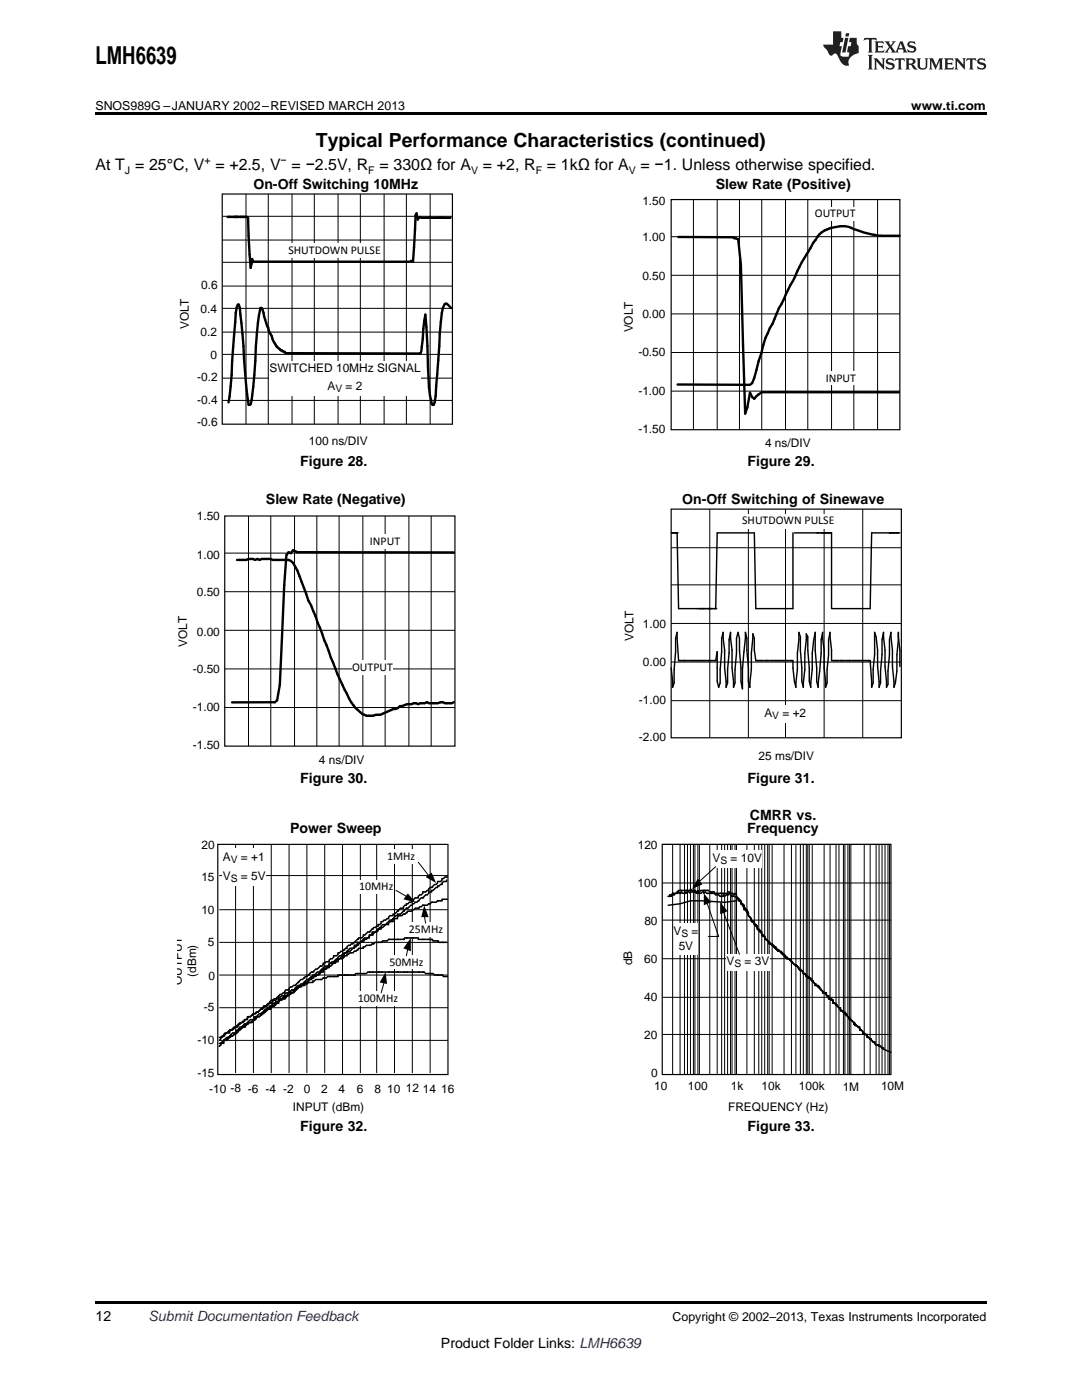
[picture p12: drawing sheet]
<svg xmlns="http://www.w3.org/2000/svg" width="216mm" height="279mm" viewBox="0 0 216 279" stroke-linecap="round" stroke-linejoin="round" font-family="sans-serif">
<path d="M19 259.7h177.8v.5h-177.8z" fill="#000"/>
<g fill="#fff">
<path d="M66.9 227.4h.3v.7h-.3z"/>
<path d="M156.1 227.4h.4v.7h-.4z"/>
</g>
<g fill="none" stroke="#000" stroke-width=".28">
<path d="M82.3 179.8h.1M83.5 179.8h.1M84.3 179.2h.1M84.3 179.2h-.2l-.9 .9-.9 .3v.3h-.3l-.6 .6h-.3M86.1 177.1h.1M86.1 177.1h-.3l-.3 .3v.3h-.3l-.3 .3h-.6v.3l-.2 .3h-.3l-.3 .3v.3h-.6l-.9 .9-.9 .3v.3h-.3l-.3 .3v.3h-.6l-1.2 1.1h-.3v.3h-.6l-.3 .3v.3h-.3l-.9 .6h-.2v.3l-.3 .3h-.3v.3l-.9 .3-.9 .9M87.3 179.8h.1M87.3 179.8l-.3 .3h-.9M89.1 175h.1M89.1 179.5h.1M89.1 175.6v.3h-.6l-.3 .3v.3l-.9 .3v.3h-.3l-.6 .6h-.3v.3h-.6v.3l-.3 .3h-.3l-.6 .6M89.1 175l-.9 .3v.3l-.3 .3h-.6v.3l-.3 .3h-.3l-.6 .6"/>
<path d="M89.1 179.5h-.9v.3h-.9M54.4 199.6h.1M54.4 199.6v.3l-.3 .3h-.6l-.6 .6M55.6 198.7h.1M55.6 199.6h.1M55.6 199.6v.6h-.6l-1.2 1.2M56.8 198.7h.1M56.8 199h.1M56.8 199.3h.1M56.8 198.7l-2.1 2.1h-.9M56.8 199.3h-.9l-.6 .6-.9 .3v.3l-.6 .6v.3M57.7 198.1h.1"/>
<path d="M58 197.9h-.3v.8h-1.5l-.3 .3h-.3v.3h-.3l-.3 .3h-.9l-.3 .3v.3M58.9 196.7h.1M58.9 197.6h.1M58.9 196.7l-.9 .3-.3 .3v.3h-.6l-.3 .3v.2l-.9 .3-.9 .9h-.3l-.3 .3M58.9 197.3v.6l-.3 .2h-1.5l-.3 .3v.3M58.9 197.3h.3M59.5 196.1h.1M59.5 197h.1M59.5 197l-1.5 1.4h-.3l-.9 .9M60.6 195.2h.1M60.6 196.1h.1M60.6 196.7h.1"/>
<path d="M60.6 196.7h-.6l-.2 .3M60.6 196.1v.6M60.9 196.1l-.9 .9h-.8l-.3 .3M61.5 194.6h.1M61.5 195.5h.1M61.5 196.1h.1M61.5 196.1l-.9 .6M61.5 195.5v.6M62.4 194h.1M62.4 194.9h.1M62.4 195.2h.1M62.4 194h-.3l-.9 .9h-.3l-.6 .6h-.3l-1.1 1.2"/>
<path d="M62.4 194.9h-.3l-.6 .6M63.9 192.8h.1M63.9 194h.1M63.9 195.5h.1M63.9 192.8l-1.5 1.2M64.5 193.4h.1M64.5 195.2h.1M64.5 193.4l-1.5 1.5h-.3l-.6 .6h-.9l-.9 .9-.8 .3v.6l-.3 .3h-.9l-2.1 2h-.6M64.5 195.2l-.3 .3h-1.2l-.3 .3h-.3v.3h-1.8M65.7 194.9h.1M66.6 191.9h.1M66.6 192.2h.1"/>
<path d="M66.6 194.9h.1M66.6 192.2l-.6 .6h-1.2l-.3 .3v.3M66.6 191.9v.3M67.5 191.3h.1M67.5 191.3l-.6 .6h-.6l-1.8 1.8v.3h-1.2l-2.1 2.1M68.6 189.6h.1M68.6 194.6h.1M69.2 189.9h.1M69.2 190.1h.1M69.2 194.6h.1M69.2 190.1h-.6v.9l-.3 .3h-1.1l-.6 .6M70.7 188.1h.1"/>
<path d="M70.7 189.9h.1M70.7 194.6h.1M70.7 194.6h-3.2v.3h-2.1l-.3 .3h-.6M70.7 194.6l.3-.3h2.1l.3-.3h11.2l.3 .3h1.5l.3 .3h1.5M70.7 189.9l-.3 .2h-.6l-.3 .3h-.3v.3h-.9l-.8 .9v.3h-.3l-.3 .3h-1.2v.9h-.3l-.3 .3h-.9l-.3 .3v.6l-.3 .3h-1.2v.3M71.3 187.5h.1M71.3 188.7h.1M71.3 189.6h.1M71.3 194.3h.1M72.5 187.5h.1M72.5 187.8h.1M72.5 194.3h.1"/>
<path d="M73.7 186h.1M73.7 188.7h.1M73.7 194h.1M73.7 186h-.3l-.6 .6h-.3v.3l-.3 .3h-.6l-1.2 1.2-.9 .3-.3 .3v.3h-.3l-.6 .6-.8 .2v.3l-.3 .3h-.6v.3l-.3 .3h-.3l-.3 .3v.3h-.6l-.3 .3h-.3v.3l-.3 .3h-.3M74.3 185.4h.1M74.3 186.6h.1M74.3 188.4h.1M74.3 194h.1M74.3 186.6h-.6v.6h-.9l-1.8 1.8h-.3l-.9 .9h-.3l-.3 .2M74.3 188.4l-.3 .3h-.9l-.3 .3h-.3v.3h-.9l-.6 .6h-.3M75.5 185.4h.1M75.5 188.1h.1"/>
<path d="M75.5 194h.1M75.5 185.4v.3l-.3 .3h-.9v.3l-1.2 1.2h-.3l-.6 .6h-.9v.3l-.3 .3h-.3v.6h-.9l-1.2 1.1-.8 .3-.3 .3v.3M76.1 188.1h.1M76.1 194h.1M76.1 188.1h-1.2l-.3 .3h-.3M77.5 183.9h.1M77.5 187.5h.1M77.5 194h.1M77.5 187.5l-.3 .3h-.9l-.2 .3M77.5 187.5h3M78.4 183.3h.1M78.4 187.5h.1"/>
<path d="M78.4 194h.1M79.3 181.8h.1M79.3 187.5h.1M79.3 194h.1M80.5 181.8h.1M80.5 182.4h.1M80.5 187.5h.1M80.5 194h.1M80.5 187.5l.3-.3h2.7v.3h2.6M80.5 182.4l-.3 .3h-.6l-.3 .3v.3h-.6l-.3 .3v.3h-.6l-.3 .3v.3h-1.2l-.2 .3v.6h-.6M81.1 181.3h.1M81.1 182.1h.1"/>
<path d="M81.1 187.2h.1M81.1 194h.1M81.1 181.3l-1.2 1.1h-.6v.3h-.3l-.9 .9h-.3l-1.5 1.5h-.5l-1.5 1.5M82.3 187.2h.1M82.3 194h.1M83.5 181.3h.1M83.5 194h.1M83.5 181.3h-.6l-.3 .3h-.3v.2h-.9l-.6 .6h-.3M84.3 180.7h.1M84.3 187.5h.1M84.3 194h.1M84.3 180.7l-.8 .6"/>
<path d="M85.5 180.4h.1M85.5 187.5h.1M85.5 194.3h.1M85.5 180.4l-.3 .3h-.9M86.1 180.1h.1M86.1 187.5h.1M86.1 194.3h.1M86.1 180.1l-.3 .3h-.3M86.1 187.5l.3 .3h.9M87.3 187.8h.1M87.3 194.6h.1M87.3 187.8l.3 .3h1.5"/>
<path d="M88.2 188.1h.1M88.2 194.6h.1M88.2 194.6l.3 .3h.6M89.1 194.9h.1M44 208.2h.1M44 207h.1M44 207v.3l-.2 .3M44 208.2v.3l-.2 .3M44.6 206.7h.1M44.6 207.6h.1M44.6 207.9l-.3 .3M44.6 207.6v.6h-.8"/>
<path d="M44.6 206.7h-.3l-.3 .3M45.8 206.7h.1M45.8 207h.1M45.8 205.6h.1M45.8 205.6l-1.5 1.4h-.5M45.8 207h-.6l-1.2 1.2M45.8 206.7v.3M46.1 206.7l-.9 .9h-.6M47 205h.1M47 206.1h.1M47.6 205.6h.1M47.6 204.4h.1"/>
<path d="M47.6 204.4v.3l-.3 .3h-.6l-.9 .9v.2h-.9l-.3 .3v.3M48.2 205.3h-.3l-1.5 1.4h-.6M48.8 204.4h.1M48.8 205h.1M48.8 204.4l-.6 .6h-.3l-.3 .3v.6l-.3 .2h-.9l-1.5 1.5M48.8 203.8l-.3 .3h-.6l-1.5 1.5h-.6M48.8 205h-.3l-.6 .6h-.6l-.3 .3v.5h-.3M48.8 203.8h-.3l-.6 .6h-.3M48.8 204.4h.6M49.4 204.1h.1M49.4 204.4h.1M49.4 204.1v.3"/>
<path d="M49.7 202.9l-.6 .6M49.7 204.1l-.9 .9M50.9 202.3h.1M50.9 203.5h.1M50.9 202.3h-.3l-.6 .6h-.6v.6h-.6v.3M50.9 203.5h-.9l-1.2 1.2v.3M51.5 202.9l-1.2 1.2h-.9M52 201.4h.1M52 202.3h.1M52 202.6h.1M52 202.3v.3M52.6 200.8h.1"/>
<path d="M52.6 202h.1M52.6 200.8l-1.1 1.2h-.3l-.3 .3M52.6 200.8v.3l-.3 .3h-.3M53.5 201.4l-.6 .6h-.6l-.3 .3M53.8 200.8h.1M53.8 201.4h.1M53.8 200.2h.1M53.8 200.8l-2 2.1h-.9v.6M53.8 201.4h-.9l-.3 .3v.6h-.8l-1.8 1.8M53.8 200.2l-.6 .6h-.6M54.4 200.8h.1"/>
</g>
<path d="M43.5 168.5h45.9v45.9h-45.9z" fill="none" stroke="#000" stroke-width=".24"/>
<g fill="none" stroke="#000" stroke-width=".2">
<path d="M43.8 174.7h45.6M47 168.5v45.7M50.6 168.5v45.7M54.1 168.5v45.7M57.7 168.5v45.7M61.2 168.5v45.7M64.8 168.5v45.7M68.3 168.5v45.9M71.9 168.5v45.7M75.2 168.5v45.7M78.7 168.5v45.7M82.3 168.5v45.7"/>
<path d="M85.8 168.5v45.7M43.8 194.6h45.6M43.8 188.1h45.6M43.8 181.6h45.6M43.8 207.6h45.6M43.8 201.1h45.6"/>
</g>
<g fill="#fff">
<path d="M44.3 169.4h8.6v7.4h-8.6z" fill-rule="evenodd"/>
<path d="M77.2 169.4h5.7v3h-5.7z" fill-rule="evenodd"/>
<path d="M71.6 175.6h6.8v2.7h-6.8z" fill-rule="evenodd"/>
<path d="M81.7 183.9h6.8v3h-6.8z" fill-rule="evenodd"/>
<path d="M71.3 197.9h8v2.9h-8z" fill-rule="evenodd"/>
<path d="M77.8 190.7h6.8v2.7h-6.8z" fill-rule="evenodd"/>
</g>
<g fill="none" stroke="#000" stroke-width=".2">
<path d="M79 177.7l2.1 1.2M83.5 172.1l2 2.6M132.1 168.5h45.7M132.1 176.2h45.7M134.2 168.5v45.9M135.7 168.5v45.9M136.6 168.5v45.9M137.2 168.5v45.9M137.8 168.5v45.9M138.4 168.5v45.9M138.7 168.5v45.9M139.3 168.5v45.9"/>
<path d="M139.6 168.5v45.9M141.6 168.5v45.9M143.1 168.5v45.9M144 168.5v45.9M144.6 168.5v45.9M145.2 168.5v45.9M145.8 168.5v45.9M146.1 168.5v45.9M146.7 168.5v45.9M147 168.5v45.9M149 168.5v45.9M150.5 168.5v45.9"/>
<path d="M151.4 168.5v45.9M152 168.5v45.9M152.6 168.5v45.9M153.2 168.5v45.9M153.5 168.5v45.9M154.1 168.5v45.9M156.4 168.5v45.9M157.9 168.5v45.9M158.8 168.5v45.9M159.7 168.5v45.9M160.3 168.5v45.9M160.9 168.5v45.9"/>
<path d="M161.2 168.5v45.9M161.5 168.5v45.9M162.1 168.5v45.9M164.4 168.5v45.9M165.6 168.5v45.9M166.8 168.5v45.9M167.4 168.5v45.9M168.3 168.5v45.9M168.6 168.5v45.9M169.2 168.5v45.9M169.5 168.5v45.9M169.8 168.5v45.9"/>
<path d="M172.4 168.5v45.9M173.6 168.5v45.9M174.8 168.5v45.9M175.4 168.5v45.9M176 168.5v45.9M176.6 168.5v45.9M177.2 168.5v45.9M177.5 168.5v45.9M76.6 196.1l-.5 2M81.4 189.3l-.3 1.4M84.6 182.7l.3 1.5M132.1 183.6h45.7"/>
<path d="M132.1 191.3h45.7M132.1 199h45.7M132.1 206.4h45.7"/>
</g>
<path d="M81.4 178.3l1.5 1.8-2.4-.6zM84.9 175l1.2-.9 .9 2.1zM76.9 194l.3 2.4-1.4-.3zM82 187.2v2.7l-1.5-.6zM84.6 180.7l.9 2.3h-1.4z" fill="#000"/>
<path d="M132.1 168.5h45.7v45.9h-45.7z" fill="none" stroke="#000" stroke-width=".24"/>
<g fill="none" stroke="#000" stroke-width=".28">
<path d="M133.6 178.9h.1M134.2 178.3h.1M134.2 178.6h.1M134.2 178.6l-.3 .3h-.6M134.2 178.3l-.3 .3h-.3v.3M134.2 178.3h.9M134.8 178.3l-.3 .3h-.3M135.1 178.3h.1M135.1 178.3v-.3l.3-.3h2.4v-.3l.3 .3h.6l.3 .3 .3-.3v.6h.5l.3-.3h.3v.3l.3-.3 .3 .3M135.1 178.3l.3-.3 .3 .3M135.7 177.7h.1M135.7 178.3h.1"/>
<path d="M135.7 178.3l.3-.3 .3 .3h.3l.3-.3v.3l.3-.3h.3l.3 .3v-.3h.9l.3 .3 .8-.6h1.5l.3 .3h.9v.3M136.9 177.7h.1M138.4 177.7h.1M138.4 178h.1M140.4 177.7h.1M141 177.7h.1M141 178.3h.1M141 178.3h4.2v-.3l.9 .3M141.9 178h.1M141.9 178.3h.1M142.5 178.3h.1M142.5 178.3l.3 .3h.6l.3 .3"/>
<path d="M143.7 178.3h.1M143.7 178.9h.1M144.3 178.3h.1M145.2 178.6h.1M145.2 178.6h-.3l-.3 .3-.3-.3v.3h-.6M145.2 178.6l.3-.3 .6 .6M146.1 178.3h.1M146.1 178.9h.1M146.1 178.3l.3 .3 .3-.3 .3 .3v.3l.8 .9v.6M146.1 178.9h.6l1.7 1.8v.9h.3l.6 .8M147 179.2h.1M147 179.8l-2.4 .3-4.5-.3h-2.3l-2.1 .6-2.4 .3"/>
<path d="M147.3 179.8h.3M147.8 180.4h.3M147.8 180.4l.6 .9 .9 .8M148.4 181l.6 .6 .3 .5M149.3 182.1v.6l.6 .6v.6l.6 .3M149.6 183l.3 .6M149.9 183.6l.6 .3v.6M149.9 183.6l1.2 1.2v.6l1.5 1.5M150.5 184.5l1.5 1.5v.6l.3 .3h.3M150.5 184.5h.3l.3 .6M152.6 186.9v.6h.3M152.6 187.2l1.8 1.8h.3"/>
<path d="M153.5 188.1h.1M153.5 188.1v.3h.6l2.9 2.9h.6l.3 .3v.3M154.7 189h.1M154.7 189v.3l.3 .3h.3M155.3 189.6h.1M155.3 189.6v.3h.6l.2 .2v.3M156.1 190.4h.1M156.1 190.4h.3l.3 .3v.3M156.7 191h.1M156.7 191h.3l1.5 1.5h.3v.3h.3M157.9 191.9h.1M159.1 192.8l.3 .3v.3"/>
<path d="M159.1 192.8l.3 .6M159.4 193.4h.1M159.4 193.4l.3 .3h.3M159.4 193.4h.3l.6 .6v.3h.3M160.6 194.3l3.5 3.6M160.6 194.3l.3 .6h.3M161.2 194.9h.1M161.2 194.9v.3h.6l.3 .6M162.1 195.8h.1M162.7 196.4h.1M162.7 196.4v.3h.6l.3 .3v.3M163.6 197.3h.1"/>
<path d="M164.1 197.9h.1M164.1 197.9l.6 .2M164.1 197.9v.2h.6M164.7 198.1h.1M164.7 198.1v.3l.3 .3M164.7 198.1l.3 .6M165 198.7h.3v.6h.6l.3 .3M165.3 199l.6 .6h.3M166.2 199.9l5.9 6v.2M166.2 199.6v.6h.6v.3M166.8 200.5h.1M167.4 201.1h.3v.6h.3"/>
<path d="M168.3 202h.3l.3 .3v.3M168.9 202.6h.1M169.5 203.2h.1M169.5 203.2v.3h.3M170.4 204.1h.1M170.4 204.1v.3l.3 .3h.3M171.3 205h.3v.6h.3M172.1 206.1l.3 .3h.6v.6h.3M172.1 206.1h.3l1.8 1.8h.3v.3l.3 .3h.6v.3M173.6 207.3h.1M175.1 208.5l.3 .3M175.4 208.8h.1"/>
<path d="M175.4 208.8h.3l.6 .6M176 209.1h.3v.3M176.3 209.4h.1M176.3 209.4l1.5 .6"/>
</g>
<g fill="#fff">
<path d="M142.2 169.7h9.8v3.6h-9.8z" fill-rule="evenodd"/>
<path d="M134.5 184.2h4.8v6.2h-4.8z" fill-rule="evenodd"/>
<path d="M144.9 190.4h8.6v3.3h-8.6z" fill-rule="evenodd"/>
</g>
<path d="M142.8 173l-3.2 2.9M141 180.1l2.4 6.8h-2.1M144.3 181.8l3.3 8.6" fill="none" stroke="#000" stroke-width=".2"/>
<path d="M139.3 175.3l.8 1.2-2 .9zM140.4 178.3l1.5 1.8-1.5 .6zM143.7 180.1l1.5 1.7-1.5 .6z" fill="#000"/>
<g fill="#fff">
<path d="M66.9 158h.3v.7h-.3z"/>
<path d="M156.1 158h.4v.7h-.4z"/>
</g>
<path d="M47.3 111.7h1.9l.4-.1h.9l.4 .1 .4-.1 .5 .1 .4-.1h1.8l.4 .1h3.2l.9 .6a24.7 24.7 0 0 1 3 7.6l1.5 3.1 2.1 5.7a69.3 69.3 0 0 0 5 11.4l.8 1.2a3.2 3.2 0 0 0 4.1 1.4h.9l2.6-1.2 .9-.2 .4-.4h.5l.9-.4h.9l.5-.2 .8 .2 1.8-.4 .4 .2h1.8l.5-.2 .9 .2h1.3l.5-.2M90.6 110.3l-31.3-.1-.8-.4-.5 .6-.4-.2-.4 .6-.5 6-.9 19.9-.5 3.1-.4 .3-8.6 .1" fill="none" stroke="#000" stroke-width=".47"/>
<g fill="none" stroke="#000" stroke-width=".2">
<path d="M44.8 118.1h46M44.8 110.4h46M49.6 103v45.9M54 103v45.9M58.8 103v45.9M63.2 103v45.9M67.7 103v45.9M72.4 103v45.9M76.8 103v45.9M81.6 103v45.9M86 103v45.9M44.8 133.5h46"/>
<path d="M44.8 125.8h46M44.8 141.2h46"/>
</g>
<path d="M44.8 103h46v45.9h-46z" fill="none" stroke="#000" stroke-width=".24"/>
<g fill="#fff">
<path d="M73.9 106.5h5.9v3h-5.9z" fill-rule="evenodd"/>
<path d="M70.3 131.7h8v3h-8z" fill-rule="evenodd"/>
</g>
<g fill="none" stroke="#000" stroke-width=".28">
<path d="M133.9 106.3h1.2M134.2 106.3h.1M134.5 106.3h.1M134.8 106.3h.1M135.1 106.3h.1M135.1 106.3l.3 15.2h7.4M158.2 106.3v15.2M158.5 106.3h7.4v15.2h7.7l.3-15.2h5.7M163.9 106.3h.1M164.1 106.3h.1M164.4 106.3h.1M164.7 106.3h.1"/>
<path d="M165 106.3h.1M165.3 106.3h.1M165.6 106.3h.1M177.5 106.3h.1M177.8 106.3h.1M178.1 106.3h.1M178.4 106.3h.1M179 106.3h.1M135.4 131.8h.1M135.4 131.8l-.3-5.6-.3 1.2-.3 8.9-.3 .9-.3-3.9M135.4 131.8h7.4M135.7 131.8h.1"/>
<path d="M136.3 131.8h.1M136.6 131.8h.1M136.9 131.8h.1M137.5 131.8h.1M137.8 131.8h.1M138.1 131.8h.1M138.4 131.8h.1M138.7 131.8h.1M139 131.8h.1M139.3 131.8h.1M139.6 121.5h.1M139.6 131.8h.1"/>
<path d="M139.8 121.5h.1M139.8 131.8h.1M140.1 121.5h.1M140.1 131.8h.1M140.4 121.5h.1M140.4 131.8h.1M140.7 121.5h.1M140.7 131.8h.1M141.3 121.5h.1M141.3 131.8h.1M141.6 121.5h.1M141.6 131.8h.1"/>
<path d="M141.9 121.5h.1M141.9 131.8h.1M142.5 121.5h.1M142.5 131.8h.1M142.8 121.5h.1M142.8 131.8h.1M142.8 121.5l.3-15.2h7.4l.3 15.2M142.8 131.8l.3-1.7v5.9l.3 1.2 .3-.9 .3-8.9 .3-1.2 .3 3.6v3.5l.3 3.9 .3-.9 .3-8.6 .3-1.5 .3 3.6v3.5l.3 3.9 .3-.9 .3-8.9 .3-1.2 .3 1.2 .2 8.6 .3 1.5v-3.9l.6-7.4 .3 1.2 .3 8.6 .3 1.2 .6-10.7 .3 .9v2.4l.3 2M150.8 131.8h.1M151.1 131.8h.1M151.4 131.8h.1M151.7 131.8h.1"/>
<path d="M152 131.8h.1M152.6 131.8h.1M152.9 131.8h.1M153.2 131.8h.1M153.8 131.8h.1M154.1 131.8h.1M154.4 131.8h.1M154.7 131.8h.1M155 131.8h.1M155.3 131.8h.1M155.6 131.8h.1M155.9 131.8h.1"/>
<path d="M156.1 131.8h.1M156.4 131.8h.1M156.7 131.8h.1M157 131.8h.1M157.6 131.8h.1M157.9 131.8h.1M166.2 131.8h.1M166.5 131.8h.1M166.8 131.8h.1M167.1 131.8h.1M167.7 131.8h.1M168 131.8h.1"/>
<path d="M168.3 131.8h.1M168.9 131.8h.1M169.2 131.8h.1M169.5 131.8h.1M170.1 131.8h.1M170.4 131.8h.1M170.7 131.8h.1M171 131.8h.1M171.3 131.8h.1M171.6 131.8h.1M171.9 131.8h.1M172.1 131.8h.1"/>
<path d="M172.4 131.8h.1M172.7 131.8h.1M173 131.8h.1M173.3 131.8h.1M179.3 126.2l-.3 4.4v3.3l-.3 2.4-.3 .9-.3-4.2v-3.2l-.3-3.6-.3 1.5-.3 8.9-.3 .6-.3-4.2v-3.2l-.3-3.6-.3 1.5v2.9l-.3 3.3v2.4l-.3 .9-.3-4.2v-3.2l-.3-2.7-.3-.9v4.4l-.3 3v2.7l-.3 .9-.3-5.4h-7.7v-2l-.3-3.6-.3 1.5v2.9l-.3 3v2.7l-.3 .9-.3-3.9v-3.5l-.3-3.6-.2 1.5v2.7l-.6 6.8-.3-1.2v-2.7l-.3-3.5v-3.6l-.6 4.2v3.2l-.3 3.6-.3-1.2-.3-8.9-.3-.6-.6 10.7-.3-1.2-.3-8.9-.3-.9v1.5l-.3 2.7v3.2l-.3 3.6-.3-1.2-.3-2.7v-1.5h-7.4M179.3 127.1l.3 2.7v3.2"/>
</g>
<path d="M133.9 101.6h46v45.6h-46z" fill="none" stroke="#000" stroke-width=".24"/>
<path d="M133.9 116.7h46M133.9 109.3h46M141.6 101.6v45.6M149.3 101.6v45.6M156.7 101.6v45.6M164.4 101.6v45.6M172.1 101.6v45.6M133.9 139.8h46M133.9 132.1h46M133.9 124.4h46" fill="none" stroke="#000" stroke-width=".2"/>
<g fill="#fff">
<path d="M148.1 102.5h18.4v3h-18.4z" fill-rule="evenodd"/>
<path d="M152.6 140.7h8.3v3.6h-8.3z" fill-rule="evenodd"/>
</g>
<path d="M150.8 121.5h7.4" fill="none" stroke="#000" stroke-width=".28"/>
<g fill="#fff">
<path d="M66.9 94.9h.3v.7h-.3z"/>
<path d="M156.1 94.9h.4v.7h-.4z"/>
</g>
<path d="M135.3 47.3l11.1 .1M146.4 47.5l.9 .3 .5 5 .9 29.7 .4-1.2 .6-2.9 .4 .8 .4 .4 .4-.5 1.1-.8h27.4M169.2 45.2a6.6 6.6 0 0 0-6.1 2l-.4 .7a59.9 59.9 0 0 0-4.5 8.2l-2.8 5.4-1.3 3.1-.5 .9a17.4 17.4 0 0 0-1.7 5l-1.4 4.9-.4 1.1-.4 .3-14.5-.1M169.4 45.3l1.1 .5M170.7 45.8l3.7 1.1M174.3 46.8l1 .3h4.2" fill="none" stroke="#000" stroke-width=".47"/>
<g fill="none" stroke="#000" stroke-width=".2">
<path d="M138.4 39.8v46M143.1 39.8v46M147.6 39.8v46M152 39.8v46M156.7 39.8v46M161.2 39.8v46M165.9 39.8v46M170.4 39.8v46M175.1 39.8v46M133.9 54.9h45.7M133.9 47.2h45.7M133.9 78.1h45.7"/>
<path d="M133.9 70.4h45.7M133.9 62.6h45.7"/>
</g>
<path d="M133.9 39.8h45.7v46h-45.7z" fill="none" stroke="#000" stroke-width=".24"/>
<g fill="#fff">
<path d="M162.7 41.3h8v2.7h-8z" fill-rule="evenodd"/>
<path d="M164.7 74.2h6v2.7h-6z" fill-rule="evenodd"/>
</g>
<g fill="none" stroke="#000" stroke-width=".2">
<path d="M49.1 38.7v46M53.5 38.7v46M58.3 38.7v46M62.7 38.7v46M67.5 38.7v46M71.9 38.7v46M76.6 38.7v46M81.1 38.7v46M85.8 38.7v46M44.3 57.1h46M44.3 52.4h46M44.3 47.9h46"/>
<path d="M44.3 43.2h46M44.3 79.9h46M44.3 75.5h46M44.3 70.7h46M44.3 66.3h46M44.3 61.5h46"/>
</g>
<path d="M44.3 38.7h46v46h-46z" fill="none" stroke="#000" stroke-width=".24"/>
<path d="M45.4 43.3h3.9l.2 .2 .5 10 .3-1.8 .2 .5h31.3M83.8 43.3l-.3 .2-.2 .3-.2-1.2-.2 .3-.5 9.3-.4-.2M84 43.5h5.9M56.9 70.4l-.7-.5a3.5 3.5 0 0 1-2-2.8l-.9-2-.9-3.3-.2-.3h-.2a51.4 51.4 0 0 0-1.1 10.5l-.7 7.8-.2 .8-.4 .2-.5-4.1-.5-7.6-.7-7.6-.2-.7h-.2l-.5 1.7-.8 12.4-.6 5.4M57 70.5l26.6 .1M90 61.5l-.9-.9h-.4l-.3 .9a47.2 47.2 0 0 0-.7 7.6l-.8 9.9-.4 1.8h-.2l-.2-.3a27.5 27.5 0 0 1-.7-7.3l-.1-4.1-.4-6.3-.4 2.8-.4 4.4-.1 .5h-.3" fill="none" stroke="#000" stroke-width=".47"/>
<g fill="#fff">
<path d="M57.7 48.5h18.4v3h-18.4z" fill-rule="evenodd"/>
<path d="M53.8 72.2h30.3v6.8h-30.3z" fill-rule="evenodd"/>
</g>
<path d="M19 22.5h177.8v.5h-177.8z" fill="#000"/>
<g fill="#231f20">
<path d="M172.5 7.6l-.1 .5 .4-.2h.6v.1v2.1l-.2 .4h.9l-.2-.4v-2.1l.1-.1h.5l.5 .2-.2-.5zM174.5 8.3l.2 .3v1.5l-.2 .4h1.8l.2-.6a1.04 1.04 0 0 1-1.3 .2v-.7h.6l.3 .2v-.6l-.3 .2h-.6v-.6l.8-.1 .4 .3-.2-.5zM176.5 8.3l.9 1.1-.9 1.1h.8l-.2-.2 .4-.7 .5 .7-.2 .2h1.5l-.2-.2 .2-.4h.9l.1 .4-.2 .2h1l-.3-.3-.7-1.9h-.5l-.9 2-.8-1 .9-1h-.8l.1 .3-.4 .5-.3-.6 .1-.2zM179.7 8.6l.4 1h-.7zM181.3 8.4a.63 .63 0 0 0-.2 .7 .63 .63 0 0 0 .6 .4l.6 .2 .1 .2a.75 .75 0 0 1-.7 .4 .75 .75 0 0 1-.6-.5l.1 .7 .1-.1a1.11 1.11 0 0 0 1.5-.6 1.13 1.13 0 0 0-1.2-.8l-.1-.4a1.04 1.04 0 0 1 1.2 .2l-.2-.5-.2 .1-.4-.2zM173.2 10.9l.2 .4v2.2l-.2 .4h1l-.3-.4v-2.2l.3-.4zM174.3 11.6l.3 .4v1.5l-.3 .4h.8l-.2-.4v-1.3l1.5 1.7v-1.9l.2-.4h-.7l.2 .4v.9l-1.1-1.3zM177 11.8a.62 .62 0 0 0-.2 .7 .62 .62 0 0 0 .6 .4l.6 .1 .1 .3a.76 .76 0 0 1-.7 .3 .76 .76 0 0 1-.7-.4l.2 .7 .1-.1a1.11 1.11 0 0 0 1.5-.6 1.13 1.13 0 0 0-1.2-.8l-.1-.4a1.04 1.04 0 0 1 1.2 .2l-.2-.6-.2 .1-.5-.1zM178.7 11.6l-.2 .6a.61 .61 0 0 1 .8-.3v1.6l-.2 .4h.9l-.2-.4v-1.6a.63 .63 0 0 1 .7 .3l-.1-.6zM180.6 11.6l.3 .4v1.5l-.3 .4h1l-.2-.2-.1-.8 .6 .2a.76 .76 0 0 0 1.2 .7l-1-1a.58 .58 0 0 0 .6-.5 .58 .58 0 0 0-.5-.6zM181.4 11.9h.1a.45 .45 0 0 1 .5 .1 .45 .45 0 0 1 .1 .5l-.8 .2zM182.9 11.6l.2 .2a2.17 2.17 0 0 0 .3 1.9 .99 .99 0 0 0 1.6-.6v-1.1l.2-.4h-.7l.2 .2a1.92 1.92 0 0 1-.2 1.8 .6 .6 0 0 1-.9-.5v-1.1l.2-.4zM185.4 11.6l.2 .4v1.5l-.2 .4h.7l-.2-.4v-1.4l.8 1.8 .8-1.8v1.4l-.2 .4h.9l-.2-.4v-1.5l.2-.4h-.8l-.6 1.5-.6-1.5zM188.4 11.6l.2 .4v1.5l-.2 .4h1.8l.1-.6a1.04 1.04 0 0 1-1.2 .1v-.6h.5l.4 .2v-.6l-.4 .2h-.5v-.7h.8l.3 .3-.1-.6zM190.5 11.6l.2 .4v1.5l-.2 .4h.7l-.2-.4v-1.3l1.5 1.7v-1.9l.2-.4h-.7l.2 .4v.9l-1.1-1.3zM192.9 11.6l-.1 .6a.61 .61 0 0 1 .7-.3l.1 1.6-.3 .4h1l-.3-.4 .1-1.6a.63 .63 0 0 1 .7 .3l-.1-.6zM195.2 11.8a.62 .62 0 0 0-.2 .7 .62 .62 0 0 0 .6 .4l.6 .1 .1 .3a.76 .76 0 0 1-.7 .3 .76 .76 0 0 1-.6-.4l.1 .7 .1-.1a1.11 1.11 0 0 0 1.6-.6 1.13 1.13 0 0 0-1.3-.8l-.1-.4a1.04 1.04 0 0 1 1.2 .2l-.1-.6-.2 .1-.5-.1z"/>
<path d="M166.2 6.3v2.6h-1.9v.4l.8 .9a.91 .91 0 0 0 1 .8 .56 .56 0 0 1 .5-.3 .56 .56 0 0 1 .5 .3l.4 .8a1.53 1.53 0 0 0 1.9 1.2 1.54 1.54 0 0 1 1-2.1l.9-.3v-1.4a1.52 1.52 0 0 1-.4-1.6h-1.3l-.2 .8h.5l-.2 .8h-.5l-.1 1v.2l.4 .1-.2 .8a1.93 1.93 0 0 1-1.6-.3l.3-1.8h-.5l.2-.8h.4l.2-.8h-.4v-1.3zM168.6 7.6l-.6 2.9h.7l.6-2.9zM168.8 6.6l-.1 .7h.6l.2-.7z"/>
</g>
<text font-size="4.9" x="19" y="12.8">LMH6639</text>
<text font-size="3.9" x="63" y="29.3">Typical Performance Characteristics (continued)</text>
<g font-size="3.2">
<text x="19" y="34">At T = 25°C, V = +2.5, V = −2.5V, R = 330Ω for A</text>
<text x="96.3" y="34">= +2, R = 1kΩ for A</text>
<text x="127.8" y="34">= −1. Unless otherwise specified.</text>
</g>
<g font-size="2.8">
<text x="50.6" y="37.7">On-Off Switching 10MHz</text>
<text x="142.8" y="37.7">Slew Rate (Positive)</text>
<text x="59.9" y="93.1">Figure 28.</text>
<text x="149.2" y="93.1">Figure 29.</text>
<text x="53.1" y="100.5">Slew Rate (Negative)</text>
<text x="136.1" y="100.5">On-Off Switching of Sinewave</text>
<text x="59.9" y="156.2">Figure 30.</text>
<text x="149.2" y="156.2">Figure 31.</text>
<text x="57.9" y="166.3">Power Sweep</text>
<text x="149.1" y="166.3">Frequency</text>
<text x="149.6" y="163.7">CMRR vs.</text>
<text x="59.9" y="225.6">Figure 32.</text>
<text x="149.2" y="225.6">Figure 33.</text>
<text x="19" y="263.6">12</text>
<text x="88" y="269">Product Folder Links: LMH6639</text>
</g>
<text font-size="2.8" fill="#0000c8" x="29.6" y="263.6">Submit Documentation Feedback</text>
<g font-size="2.5">
<text x="19" y="21.9">SNOS989G –JANUARY 2002–REVISED MARCH 2013</text>
<text x="181.8" y="21.9">www.ti.com</text>
<text x="134.2" y="263.6">Copyright © 2002–2013, Texas Instruments Incorporated</text>
</g>
<g font-size="2.4">
<text x="128.2" y="40.9">1.50</text>
<text x="162.6" y="43.3">OUTPUT</text>
<text x="57.6" y="50.7">SHUTDOWN PULSE</text>
<text x="128.2" y="48.1">1.00</text>
<text x="40.1" y="57.7">0.6</text>
<text x="128.2" y="55.8">0.50</text>
<text x="37.7" y="65.7" transform="rotate(-90 37.7 65.7)">VOLT</text>
<text x="40" y="62.5">0.4</text>
<text x="128.2" y="63.6">0.00</text>
<text x="40" y="67">0.2</text>
<text x="42" y="71.6">0</text>
<text x="126.3" y="66.4" transform="rotate(-90 126.3 66.4)">VOLT</text>
<text x="127.4" y="71.1">-0.50</text>
<text x="39.4" y="76">-0.2</text>
<text x="53.8" y="74.3">SWITCHED 10MHz SIGNAL</text>
<text x="65.4" y="77.9">A</text>
<text x="69" y="77.9">= 2</text>
<text x="164.8" y="76.2">INPUT</text>
<text x="39.4" y="80.6">-0.4</text>
<text x="127.4" y="78.9">-1.00</text>
<text x="39.4" y="85.1">-0.6</text>
<text x="61.6" y="88.9">100 ns/DIV</text>
<text x="127.4" y="86.4">-1.50</text>
<text x="152.7" y="89.3">4 ns/DIV</text>
<text x="39.3" y="103.8">1.50</text>
<text x="148.1" y="104.6">SHUTDOWN PULSE</text>
<text x="39.3" y="111.5">1.00</text>
<text x="73.8" y="108.8">INPUT</text>
<text x="39.3" y="119">0.50</text>
<text x="128.3" y="125.3">1.00</text>
<text x="37.3" y="129.1" transform="rotate(-90 37.3 129.1)">VOLT</text>
<text x="39.3" y="126.8">0.00</text>
<text x="126.4" y="128" transform="rotate(-90 126.4 128)">VOLT</text>
<text x="38.5" y="134.2">-0.50</text>
<text x="70.2" y="133.9">OUTPUT</text>
<text x="128.3" y="132.9">0.00</text>
<text x="38.5" y="142">-1.00</text>
<text x="127.5" y="140.4">-1.00</text>
<text x="152.5" y="143.1">A</text>
<text x="156.1" y="143.1">= +2</text>
<text x="38.5" y="149.6">-1.50</text>
<text x="127.5" y="147.8">-2.00</text>
<text x="63.6" y="152.4">4 ns/DIV</text>
<text x="151.4" y="151.7">25 ms/DIV</text>
<text x="40.2" y="169.5">20</text>
<text x="44.4" y="171.8">A</text>
<text x="48.1" y="171.8">= +1</text>
<text x="77.2" y="171.6">1MHz</text>
<text x="127.3" y="169.4">120</text>
<text x="142.2" y="172.1">V</text>
<text x="145.8" y="172.1">= 10V</text>
<text x="40.2" y="175.8">15</text>
<text x="44.4" y="175.6">V</text>
<text x="48.1" y="175.6">= 5V</text>
<text x="71.6" y="177.7">10MHz</text>
<text x="127.2" y="177">100</text>
<text x="40.2" y="182.4">10</text>
<text x="128.6" y="184.5">80</text>
<text x="41.5" y="188.8">5</text>
<text x="81.6" y="186.1">25MHz</text>
<text x="134.4" y="186.5">V</text>
<text x="135.4" y="189.6">5V</text>
<text x="138" y="186.5">=</text>
<text x="36.3" y="196.6" transform="rotate(-90 36.3 196.6)">OUTPUT</text>
<text x="39.1" y="195" transform="rotate(-90 39.1 195)">(dBm)</text>
<text x="41.6" y="195.5">0</text>
<text x="77.7" y="192.7">50MHz</text>
<text x="126.2" y="192.6" transform="rotate(-90 126.2 192.6)">dB</text>
<text x="128.5" y="192.1">60</text>
<text x="145" y="192.6">V</text>
<text x="148.6" y="192.6">= 3V</text>
<text x="40.7" y="201.8">-5</text>
<text x="71.4" y="200.1">100MHz</text>
<text x="128.5" y="199.8">40</text>
<text x="39.4" y="208.4">-10</text>
<text x="128.5" y="207.5">20</text>
<text x="39.4" y="215">-15</text>
<text x="129.9" y="215">0</text>
<text x="41.7" y="218.1">-10 -8 -6 -4 -2</text>
<text x="58.5" y="221.6">INPUT (dBm)</text>
<text x="60.6" y="218">0</text>
<text x="64.1" y="218.1">2</text>
<text x="67.5" y="218.1">4</text>
<text x="71.2" y="218.1">6</text>
<text x="74.7" y="218.1">8</text>
<text x="77.3" y="218.1">10</text>
<text x="81" y="218">12</text>
<text x="84.4" y="218.1">14</text>
<text x="88" y="218.1">16</text>
<text x="130.5" y="217.6">10</text>
<text x="137.3" y="217.6">100</text>
<text x="145.3" y="221.8">FREQUENCY (Hz)</text>
<text x="145.8" y="217.6">1k</text>
<text x="152" y="217.6">10k</text>
<text x="159.4" y="217.6">100k</text>
<text x="168.2" y="217.7">1M</text>
<text x="175.8" y="217.6">10M</text>
</g>
<g font-size="2.1">
<text x="24.9" y="34.6">J</text>
<text x="40.8" y="32.7">+</text>
<text x="56" y="32.7">−</text>
<text x="73.5" y="34.6">F</text>
<text x="94" y="34.6">V</text>
<text x="106.9" y="34.6">F</text>
<text x="125.5" y="34.6">V</text>
<text x="66.9" y="78.3">V</text>
<text x="154.1" y="143.5">V</text>
<text x="46" y="172.2">V</text>
<text x="143.8" y="172.5">S</text>
<text x="46" y="176">S</text>
<text x="136" y="187">S</text>
<text x="146.5" y="193.1">S</text>
</g>
</svg>
